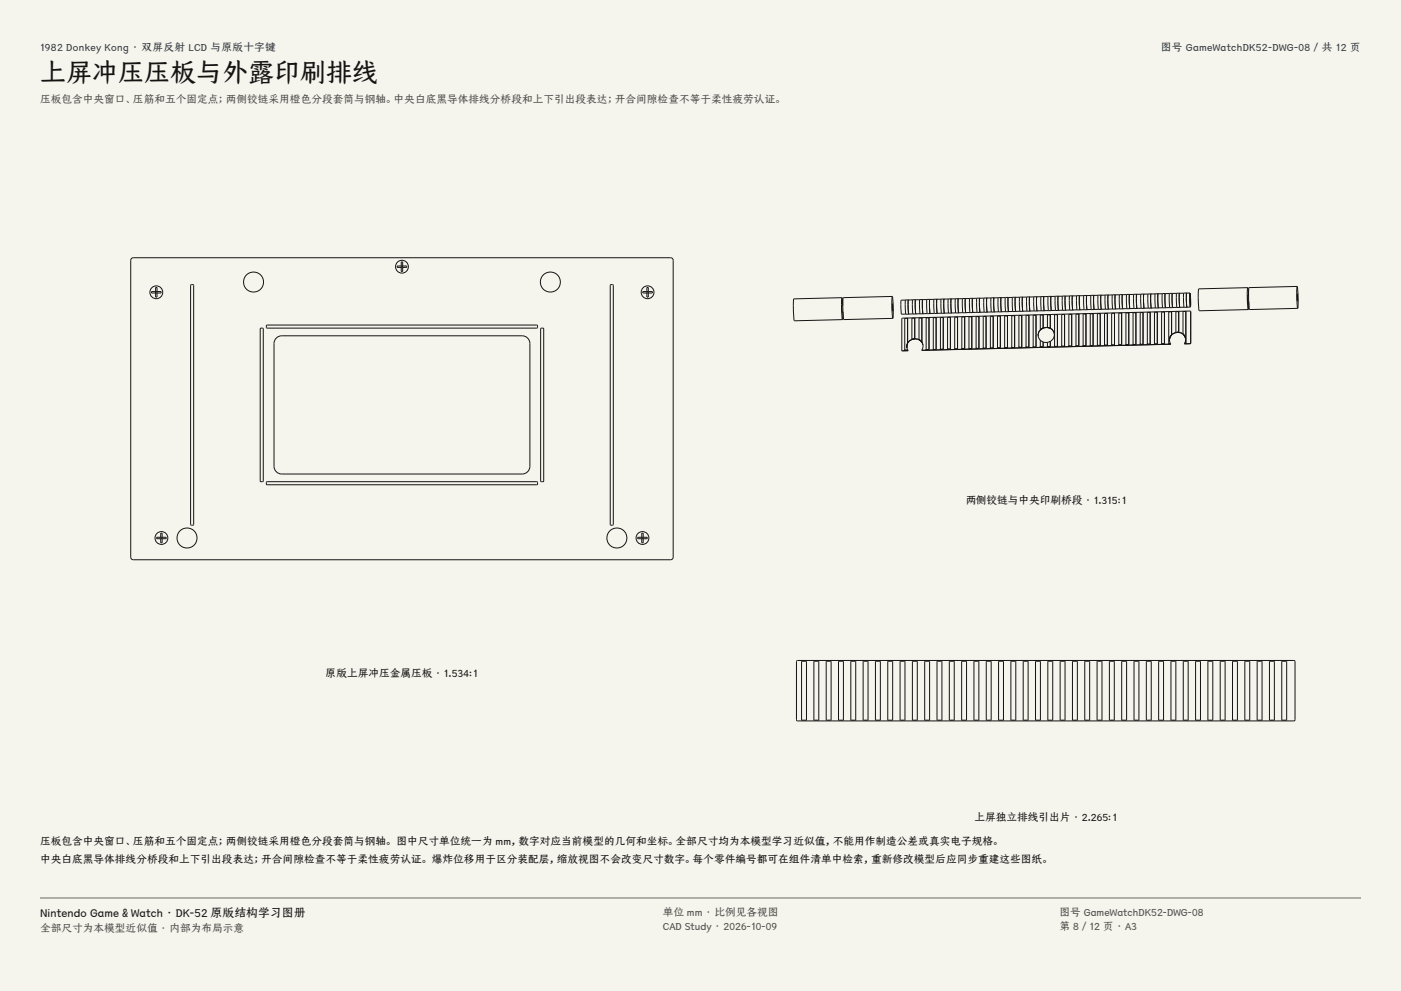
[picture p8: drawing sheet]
<svg xmlns="http://www.w3.org/2000/svg" width="420mm" height="297mm" viewBox="0 0 420 297" stroke-linecap="round" stroke-linejoin="round" font-family="sans-serif">
<g fill="#f5f4ed">
<path d="M0 0h420v297h-420z"/>
<path d="M12 12h396v275h-396z"/>
</g>
<g fill="none" stroke="#141413" stroke-width=".3">
<path d="M39.4 77.5l.6-.3 161.3 .1 .5 .7-.1 89.3-.7 .5-161.3-.1-.5-.7v-89zM119.1 79.7h2.8v.4h-2.8zM120.3 78.5h.4v2.9h-.4zM45.4 87.4h2.9v.4h-2.9zM46.6 86.2h.5v2.8h-.5zM57.2 85.4l.6-.1 .3 .2v71.7l-.3 .2-.7-.2zM78.1 98.4l.6-.1 .2 .3v45.5l-.2 .3-.7-.3zM79.9 97.5l81-.1 .3 .7-.3 .2h-80.8l-.3-.2zM162.1 98.4l.7-.1 .2 .3v45.5l-.2 .3-.7-.3zM183 85.4l.6-.1 .3 .2v71.7l-.3 .2-.7-.2zM192.7 87.4h2.9v.4h-2.9zM193.9 86.2h.5v2.8h-.5z"/>
<path d="M252.4 89.2l-.1 3 .3 3.6M252.4 89.2l.3 2.3h-.3M252.4 89.2l-14.4 .4-.2 3 .3 3.5 14.5-.3M252.5 93.5h.2l-.1 2.3M252.5 91.5v2M267.5 88.8l-.1 3.5 .3 3.1M267.5 88.8l.3 2.8-.1 3.8M267.5 88.8l-14.7 .4-.1 3.5 .3 3.1 14.7-.4M267.5 91l.1 2.2zM271.3 95.4l-.1 9.5M271.5 89.9l.1 4.3M272.1 95.4h.1"/>
<path d="M272.1 95.4v7.5M272.3 89.9l.1 4.2M272.3 89.9h.1M272.4 94.1l-.8 .1M272.4 94.1h.1M273.4 95.4v6.3M273.4 95.4h.1M273.6 89.8l.1 4.2 .9 .1M273.7 94.1h-1.3M274.2 95.4h-.8M274.2 95.4h.1M274.2 95.4v6.1"/>
<path d="M274.4 89.8l.2 4.3M274.4 89.8l.1 .1M274.5 89.9l.1 4.2M274.6 94.1h.1M275.7 89.8l.1 4.3M275.8 94l-1.3 .1M276.3 95.3l-.8 .1v6.4M276.4 95.3h.1M276.4 95.3v7.3M276.5 91.1l.2 2.9M276.6 89.8l-.1 1.3M276.7 94l-.9 .1"/>
<path d="M276.7 94h.1M277.9 89.7l.1 4.3M278 94h-1.3M278.5 95.3h-.9v9.5M278.5 95.3h.1M278.5 95.3v9.5M278.6 91.1l.2 2.9M278.7 89.7h.1M278.7 89.7l-.1 1.4M278.8 94h-.8M278.8 94h.1M280 89.7l.1 4.1 .9 .1"/>
<path d="M280.1 93.9l-1.3 .1M280.6 95.2h-.8v9.5M280.6 95.2h.1M280.6 95.2v9.5h-.8M280.8 91l.2 2.9M280.9 89.7h.1M280.9 89.7l-.1 1.3M281 93.9h.1M281.9 95.2v9.5M282 95.2h-.1M282.2 89.6l.1 4.3M282.2 93.9h-1.2"/>
<path d="M282.7 95.1l-.7 .1M282.8 95.2h.1M282.8 95.2v9.4M282.9 91l.2 2.9M283 89.6h.1M283 89.6l-.1 1.4M283.1 93.9h.1M283.1 93.9h-.8M284.3 89.6l.1 4.3 49.2-1.3M284.4 93.8h-1.3M284.9 95.1h-.8v9.5M284.9 95.1h.1"/>
<path d="M284.9 95.1v9.5M285.1 89.6l.1 4.2M285.1 89.6h.1M285.3 93.8h-.1M286.4 89.5l.1 4.3M287 95l-.8 .1v9.5M287.1 95.1h.1M287.1 95.1v9.4M287.2 90.8l.2 3M287.3 89.5h.1M287.3 89.5l-.1 1.4M287.3 89.5l-.1 1.3"/>
<path d="M287.4 93.7v.1M288.6 89.5l.1 4.2M289.2 95h-.9v9.5M289.2 95h.1M289.2 95v9.5h-.8M289.4 89.5l.1 4.2M289.4 89.5h.1M289.5 93.7h.1M290.5 95v9.5M290.5 95h.1M290.7 89.4l.1 4.3M291.3 94.9l-.8 .1"/>
<path d="M291.3 95h.1M291.3 95v9.4M291.6 89.4l.1 4.3M291.6 89.4h.1M291.7 93.7h.1M292.8 89.4l.2 4.2M293.4 94.9h-.8v9.5M293.5 94.9h.1M293.5 94.9v9.5h-.8M293.6 90.7l.2 2.9M293.7 89.4l-.1 1.3M293.8 93.6h.1"/>
<path d="M294.8 94.9v9.4M294.8 94.8v.1M295 89.3l.1 4.3M295.6 94.8h-.8M295.6 94.9h.1M295.6 94.9v9.4M295.7 90.6l.2 3M295.8 89.3h.1M295.8 89.3l-.1 1.3M295.9 89.3l-.2 1.3M296 93.5l-.1 .1M297.1 89.3l.1 4.2"/>
<path d="M297.7 94.8h-.8v9.5M297.8 94.8h.1M297.8 94.8v9.5h-.9M297.9 90.6l.2 2.9M298 89.2l-27.9 .8 .1 4 1.3 .1M298 89.2v.1M298 89.2l-.1 1.4M298.1 93.5h.1M299.2 89.2l-1.2 .1M299.9 94.7l-.9 .1v9.4M299.9 94.7v.1M299.9 94.8v9.4"/>
<path d="M300 90.5l.2 3M300 90.5l.2 2.9M300.1 89.2l-.1 1.3M300.1 89.2l-.9 .1 .2 4.2M300.1 89.2h.1M300.2 93.4v.1M301.4 89.2h-1.3M302 94.7h-.8v9.5M302 94.7h.1M302 94.7v9.5M302.2 90.5l.2 2.9M302.3 89.1v.1"/>
<path d="M302.3 89.1l-.1 1.4M302.3 89.1l-.9 .2 .1 4.1M302.3 89.2h.1M302.3 89.2l-.1 1.3M302.4 93.4h.1M303.5 89.1l-1.3 .1M303.5 89.1l.1 4.3M304.1 94.6l-.8 .1v9.4M304.2 94.6h.1M304.2 94.6v9.5M304.3 90.4l.2 2.9M304.4 89.1h.1"/>
<path d="M304.4 89.1l-.1 1.3M304.4 89.1h-.9M304.5 93.3h.1M305.5 94.6v9.5M305.5 94.6h.1M305.7 89.1h-1.3M306.3 94.6h-.8M306.3 94.6h.1M306.3 94.6v9.5M306.5 89l.1 4.3M306.5 89l.1 .1M306.5 89l-.9 .1 .2 4.2"/>
<path d="M306.6 93.3h.1M307.8 89l-1.3 .1M308.4 94.5l-.8 .1v9.4M308.4 94.5h.1M308.4 94.5v9.5l-.8 .1M308.7 89l.1 4.2M308.7 89l-.9 .1 .1 4.2M308.7 89h.1M308.8 93.2h.1M309.7 94.5v9.5M309.8 94.5h-.1M309.9 89h-1.2"/>
<path d="M310.6 94.5h-.8M310.6 94.5h.1M310.6 94.5v9.5M310.8 88.9l.1 4.3M310.8 88.9v.1M310.8 88.9l-.9 .1 .2 4.2M310.9 93.2h.1M311.9 98.9h.1M312.1 88.9l-1.3 .1M312.1 88.9l.1 4.3M312.7 94.4l-.8 .1v4.4M312.7 94.4h.1"/>
<path d="M312.7 98.3l-.8 .6M312.7 94.4v3.9M312.7 98.3h.1M312.9 90.2l.2 2.9M312.9 88.9h.1M312.9 88.9v1.3M312.9 88.9h-.8M313.1 93.1h.1M314 98.1l.9 .3M314 98.1h.1M314.2 88.9h-1.3M314.8 94.4h-.8v3.7"/>
<path d="M314.9 94.4h.1M314.9 94.4v4M314.9 98.4h.1M315 90.2l.2 2.9M315.1 88.8h.1M315.1 88.8l-.1 1.4M315.1 88.8l-.9 .1 .1 4.2M315.2 93.1h.1M316.4 88.8h-1.3M316.4 88.8l.1 4.3M317 94.3l-.9 .1v9.4M317 94.3h.1"/>
<path d="M317 94.3v9.5h-.8M317.1 90.1l.2 2.9M317.2 88.8h.1M317.2 88.8l-.1 1.3M317.2 88.8h-.8M317.4 93h-.1M318.3 94.3v9.5M318.3 94.3h.1M318.5 88.8h-1.3M318.5 88.7l.1 4.3M319.1 94.2l-.8 .1M319.1 94.3h.1"/>
<path d="M319.1 94.3v9.4l-.8 .1M319.3 90.1l.2 2.9M319.4 88.7h.1M319.4 88.7l-.1 1.4M319.4 88.7h-.9M319.5 93h.1M320.6 88.7h-1.2M321.2 94.2h-.8v9.5M321.3 94.2h.1M321.3 94.2v9.5h-.8M321.5 88.7l.1 4.2M321.5 88.7h.1"/>
<path d="M321.5 88.7l-.9 .1 .2 4.2M321.6 92.9h.1M322.8 88.7h-1.3M322.8 88.6l.1 4.3M323.4 94.1l-.8 .1v9.5M323.4 94.2h.1M323.4 94.2v9.4M323.6 90l.1 2.9M323.6 88.6h.1M323.6 88.6v1.4M323.6 88.6h-.8M323.8 92.8l-.1 .1"/>
<path d="M324.9 88.6h-1.3M324.9 88.6l.1 4.2M325.5 94.1h-.8v9.5M325.6 94.1h.1M325.6 94.1v9.5M325.8 88.6l.1 4.2M325.8 88.6h.1M325.8 88.6h-.9M325.9 92.8h.1M326.8 94.1v9.5M326.9 94.1h-.1M327 88.6h-1.2"/>
<path d="M327.7 94l-.8 .1M327.7 94.1h.1M327.7 94.1v9.4M327.9 88.5l.1 4.3M327.9 88.5l-.9 .1 .2 4.2M327.9 88.5h.1M328 92.8h.1M329.2 88.5h-1.3M329.8 94h-.8v9.5M329.8 94h.1M329.8 94v9.5M330 89.8l.2 2.9"/>
<path d="M330.1 88.4h1.2M330.1 88.4l-.1 1.4M330.1 88.4l-.9 .2 .1 4.1M330.2 92.7h.1M331.3 88.4l.2 4.3M331.9 93.9l-.8 .1v9.4M332 94h.1M332 94v9.4M332.1 89.7l.2 3M332.2 88.4h.1M332.2 88.4l-.1 1.3M332.2 88.4h-.9"/>
<path d="M332.3 92.6v.1M333.3 93.9v9.5M333.3 93.9h.1M333.5 88.4h-1.3M334.1 93.9h-.8M334.1 93.9h.1M334.1 93.9v9.5h-.8M334.2 89.7l.2 2.9M334.3 88.3l.1 .1M334.3 88.3l-.1 1.4M334.3 88.3l-.9 .2 .2 4.1M334.4 92.6h.1"/>
<path d="M334.4 92.6h-.8M335.6 88.3l.1 4.2 .9 .1M335.7 92.5l-1.3 .1M336.2 93.8l-.8 .1v9.4M336.3 93.8v.1M336.3 93.9v9.4l-.9 .1M336.4 89.6l.2 3M336.4 89.6l.2 2.9M336.5 88.3h.1M336.5 88.3l-.1 1.3M336.6 92.5v.1M337.8 88.3v4.1l.9 .1"/>
<path d="M337.8 92.5h-1.2M338.4 93.8h-.9v9.5M338.4 93.8h.1M338.4 93.8v9.5M338.5 89.6l.2 2.9M338.6 88.3h.1M338.6 88.3l-.1 1.3M338.7 92.5h.1M339.9 88.2l.1 4.2 .9 .1M340 92.4l-1.3 .1M340.5 93.7l-.8 .1v9.4M340.5 93.7h.1"/>
<path d="M340.5 93.7v.1M340.5 93.7v9.5M340.7 89.5l.2 3M340.7 89.5l.2 2.9M340.8 88.2h.1M340.8 88.2l-.1 1.3M340.9 92.4h.1M340.9 92.4v.1M341.8 93.7v9.5M341.8 93.7h.1M342 88.2l.1 4.2M342.1 92.4h-1.3"/>
<path d="M342.6 93.7h-.8M342.7 93.7h.1M342.7 93.7v9.5M342.9 88.1l.1 4.3M342.9 88.1v.1M343 92.4h-.9M343 92.4h.1M344.2 88.1v4.2h.9M344.3 92.3l-1.3 .1M344.8 93.6l-.8 .1v9.4M344.8 93.6h.1M344.8 93.6v9.5"/>
<path d="M344.8 93.6v.1M344.9 89.4l.2 2.9M345 88.1h.1M345 88.1l-.1 1.3M345.1 88.1l-.2 1.3M345.2 92.3h-.1M346.1 93.6v9.5M346.1 93.6h.1M346.3 88l.1 4.2 .9 .1M346.4 92.3h-1.3M346.9 93.6h-.8M346.9 93.6h.1"/>
<path d="M346.9 93.6v9.5M347.2 88l.1 4.3M347.2 88v.1M347.2 88.1l.1 4.2M347.3 92.3h.1M348.5 88v4.1l.9 .1M348.5 92.2l-1.2 .1M349.1 93.5l-.9 .1v9.4M349.1 93.5h.1M349.1 93.5v9.5l-.8 .1M349.2 89.3l.2 2.9M349.3 88h.1"/>
<path d="M349.3 88l-.1 1.3M349.4 92.2h.1M350.6 87.9l.1 4.3M350.7 92.2h-1.3M351.2 93.5h-.8v9.5M351.2 93.5h.1M351.2 93.5v6.9M351.4 89.3l.2 2.9M351.4 87.9l.1 .1M351.4 87.9v1.4M351.6 92.2h-.9M351.6 92.2h.1"/>
<path d="M352.7 87.9l.1 4.1 .9 .1M352.8 92.1l-1.3 .1M353.3 93.4l-.8 .1v6.1M353.4 93.4h.1M353.4 99.6h-.9M353.4 93.4v6.2M353.4 99.6h.1M353.5 89.2l.2 2.9M353.6 87.9h.1M353.6 87.9l-.1 1.3M353.7 92.1h.1M354.6 93.4v6.7"/>
<path d="M354.7 93.4h-.1M354.9 87.8l.1 4.3M355 92.1h-1.3M355.5 93.3l-.8 .1M355.5 93.4h.1M355.5 93.4v9.4l-.4 .1M355.6 89.2l.2 2.9M355.7 87.8l-.1 1.4M355.7 87.8h.1M355.8 92.1h-.8M355.8 92.1h.1M355.9 92.1h-.1"/>
<path d="M356.8 87.8l.1 4.2M356.8 87.8l-22.5 .6M356.8 87.9l.1 4zM356.9 92l-1.1 .1M357 93.4l-.2-.2-86.3 2.1-.2 .2 .1 9.5M357 93.4h.1M357 93.4v9.4M374 86.2l-.1 3.5 .3 3.1M374 86.2l.3 2.3h-.2M374 86.2l-14.7 .4-.1 3.5 .3 3 14.7-.3M374.1 90.5h.2l-.1 2.3M374.1 88.5l.1 2"/>
<path d="M388.9 85.8l-.2 3 .3 3.6M388.9 85.8l.3 3.3-.2 3.3M388.9 85.8l-14.5 .4-.1 3 .3 3.6 14.4-.4M388.9 88l.1 2.2zM82.8 101.3l1-.6 .6-.1h72.2a2.3 2.3 0 0 1 2.3 2.3v36.9a2.3 2.3 0 0 1-2.3 2.3h-72.2a2.3 2.3 0 0 1-2.3-2.3v-36.9l.1-.6zM270.4 105l.1 .1M270.4 105h.1M270.4 105l.2 .2M271.2 104.9h.1M271.9 104.2a2.4 2.4 0 0 1 2.6-2.7 2.4 2.4 0 0 1 2 3.2l-.2 .3M272.1 104.9l-.8 .1M272.1 102.9l-.2 1 .2 .9"/>
<path d="M272.1 104.9h.1M272.1 104.8v.1M272.1 102.9h.1M272.1 104.8h.1M272.1 104.8l.2 .3h-1.8M272.1 102.9l-.2 1.3M273.4 101.7h.1M274.2 101.5l-.8 .2M274.2 101.5h.1M275.5 101.8l.9 .8M275.5 101.8h.1M276.3 105h.1"/>
<path d="M276.4 102.6h.1M276.7 103.4a2.44 2.44 0 0 0-2.8-1.8 2.44 2.44 0 0 0-2 2.6M277.6 104.8h.1M278.5 104.8h-.8M278.5 104.7v.1M279.8 104.7h.1M281.9 104.7h.1M282.7 104.7h-.7M282.8 104.6l-.1 .1M284.1 104.6h.1M284.9 104.6h-.8M284.9 104.6h.1"/>
<path d="M286.2 104.6h.1M287 104.6h-.8M287.1 104.5l-.1 .1M288.3 104.5h.1M290.5 104.5h.1M291.3 104.5h-.8M291.3 104.4v.1M292.6 104.4h.1M294.8 104.3h.1M294.8 104.3v.1M295.6 104.3v.1M295.6 104.3l-.8 .1"/>
<path d="M296.9 104.3h.1M299 104.2h.1M299 104.2v.1M299.9 104.3h-.8M299.9 104.2h.1M301.2 104.2h.1M302 104.2h-.8M302 104.2h.1M303.3 104.1h.1M304.1 104.2h-.8M304.2 104.1h-.1M304.2 104.1l-.1 .1"/>
<path d="M305.5 104.1h.1M306.3 104.1h-.8M306.3 104.1h.1M307.6 104h.1M309.7 104h.1M310.6 104h.1M310.6 104h-.8M311.9 102a2.34 2.34 0 0 1 1.4-3.8 2.34 2.34 0 0 1 2.6 3.1l-1 1M311.9 103.9h.1M312.7 103.9l-.8 .1M312.7 102.5l-.8-.6v2M312.7 103.9h.1"/>
<path d="M312.7 102.5v1.4M312.7 102.5h.1M312.7 102.5l1.3 .1M314 103.9h.1M314 102.6v1.3M314.8 103.9h-.8M314.9 102.3l-.9 .3M314.9 103.8l-.1 .1M314.9 102.3v1.6M314.9 102.3h.1M316.1 103.8h.1M318.3 103.8h.1"/>
<path d="M320.4 103.7h.1M322.6 103.7h.1M323.4 103.7h-.8M323.4 103.6v.1M324.7 103.6h.1M325.5 103.6h-.8M325.6 103.6h-.1M326.8 103.6h.1M327.7 103.6h-.8M327.7 103.5v.1M329 103.5h.1M329.8 103.5h-.8"/>
<path d="M329.8 103.5h.1M331.1 103.4v.1M331.1 103.5h.1M332 103.4l-.1 .1M332 103.4l-.8 .1M333.3 103.4h.1M335.4 103.3h.1M335.4 103.3v.1M337.5 103.3h.1M338.4 103.3h-.8M338.4 103.3h.1M339.7 103.2h.1"/>
<path d="M340.5 103.2l-.8 .1M340.5 103.2h.1M340.5 103.2v.1M341.8 103.2h.1M342.6 103.2h-.8M342.7 103.2h-.1M344 103.1h.1M344.8 103.1l-.8 .1M346.1 103.1h.1M346.9 103.1h-.8M346.9 103.1h.1M348.2 103h.1"/>
<path d="M350.4 103h.1M350.6 102.3l.3 .7M350.9 103l.1 .1M350.9 103h.1M350.9 103h-.5M351 103.1l-74.7 1.9M351.2 100.4l-.6 1.1v.8M351.2 100.4h.1M354.6 100.1l.8 1.3M354.6 100.1h.1M355.1 103v.1M355.1 102.9h.1"/>
<path d="M355.1 102.9v.1M355.4 101.4l-.3 1.5M355.4 101.4a2.44 2.44 0 0 0-2.8-1.8 2.44 2.44 0 0 0-2 2.7M355.4 101.4a2.44 2.44 0 0 0-2.8-1.7 2.44 2.44 0 0 0-2 2.6M357 102.8l-.2 .2M357 102.8l-.2 .2h-1.7M48.2 159.8h.4v2.9h-.4zM79.9 144.4h81l.3 .7-.3 .2h-80.8l-.3-.2zM192.4 159.8h.4v2.9h-.4zM47 161h2.8v.5h-2.8zM191.2 161h2.8v.5h-2.8zM238.8 198.1l.3-.2h148.8l.3 .4v17.4l-.3 .4h-148.8l-.3-.4z"/>
<path d="M240.3 198.2h1.5l-.1 17.6h-1.4zM244 198.2h1.5l-.1 17.6h-1.4zM247.7 198.2h1.5l-.1 17.6h-1.4zM251.4 198.2h1.4v17.6h-1.4zM255.1 198.2h1.4v17.6h-1.4zM258.8 198.2h1.4v17.6h-1.4zM262.5 198.2h1.4v17.6h-1.5zM266.2 198.2h1.4v17.6h-1.5zM269.8 198.2h1.5l-.1 17.6h-1.4zM273.5 198.2h1.5l-.1 17.6h-1.4zM277.2 198.2h1.5l-.1 17.6h-1.4zM280.9 198.2h1.5l-.1 17.6h-1.4z"/>
<path d="M284.6 198.2h1.5l-.1 17.6h-1.4zM288.3 198.2h1.5l-.1 17.6h-1.4zM292 198.2h1.4v17.6h-1.4zM295.7 198.2h1.4v17.6h-1.4zM299.4 198.2h1.4v17.6h-1.4zM303.1 198.2h1.4v17.6h-1.5zM306.8 198.2h1.4v17.6h-1.5zM310.4 198.2h1.5l-.1 17.6h-1.4zM314.1 198.2h1.5l-.1 17.6h-1.4zM317.8 198.2h1.5l-.1 17.6h-1.4zM321.5 198.2h1.5l-.1 17.6h-1.4zM325.2 198.2h1.5l-.1 17.6h-1.4z"/>
<path d="M328.9 198.2h1.5l-.1 17.6h-1.4zM332.6 198.2h1.5l-.1 17.6h-1.4zM336.3 198.2h1.4v17.6h-1.4zM340 198.2h1.4v17.6h-1.4zM343.7 198.2h1.4v17.6h-1.4zM347.4 198.2h1.4v17.6h-1.5zM351.1 198.2h1.4v17.6h-1.5zM354.7 198.2h1.5l-.1 17.6h-1.4zM358.4 198.2h1.5l-.1 17.6h-1.4zM362.1 198.2h1.5l-.1 17.6h-1.4zM365.8 198.2h1.5l-.1 17.6h-1.4zM369.5 198.2h1.5l-.1 17.6h-1.4z"/>
<path d="M373.2 198.2h1.5l-.1 17.6h-1.4zM376.9 198.2h1.4v17.6h-1.4zM380.6 198.2h1.4v17.6h-1.4zM384.3 198.2h1.4v17.6h-1.4z"/>
<circle cx="120.5" cy="79.9" r="1.92"/>
<circle cx="46.9" cy="87.6" r="1.92"/>
<circle cx="76" cy="84.5" r="3"/>
<circle cx="165" cy="84.5" r="3"/>
<circle cx="194.1" cy="87.6" r="1.92"/>
<circle cx="272.1" cy="95.4" r=".03"/>
<circle cx="274.2" cy="95.4" r=".03"/>
<circle cx="276.3" cy="95.3" r=".03"/>
<circle cx="278.5" cy="95.3" r=".03"/>
<circle cx="280.6" cy="95.2" r=".03"/>
<circle cx="282.7" cy="95.2" r=".03"/>
<circle cx="284.9" cy="95.1" r=".03"/>
<circle cx="287" cy="95.1" r=".03"/>
<circle cx="289.2" cy="95" r=".03"/>
<circle cx="291.3" cy="95" r=".03"/>
<circle cx="293.4" cy="94.9" r=".03"/>
<circle cx="295.6" cy="94.9" r=".03"/>
<circle cx="297.7" cy="94.8" r=".03"/>
<circle cx="299.9" cy="94.8" r=".03"/>
<circle cx="302" cy="94.7" r=".03"/>
<circle cx="304.1" cy="94.6" r=".03"/>
<circle cx="306.3" cy="94.6" r=".03"/>
<circle cx="308.4" cy="94.5" r=".03"/>
<circle cx="310.6" cy="94.5" r=".03"/>
<circle cx="312.7" cy="94.4" r=".03"/>
<circle cx="314.8" cy="94.4" r=".03"/>
<circle cx="317" cy="94.3" r=".03"/>
<circle cx="319.1" cy="94.3" r=".03"/>
<circle cx="321.2" cy="94.2" r=".03"/>
<circle cx="323.4" cy="94.2" r=".03"/>
<circle cx="325.5" cy="94.1" r=".03"/>
<circle cx="327.7" cy="94.1" r=".03"/>
<circle cx="329.8" cy="94" r=".03"/>
<circle cx="331.9" cy="94" r=".03"/>
<circle cx="334.1" cy="93.9" r=".03"/>
<circle cx="336.2" cy="93.9" r=".03"/>
<circle cx="338.4" cy="93.8" r=".03"/>
<circle cx="340.5" cy="93.7" r=".03"/>
<circle cx="342.6" cy="93.7" r=".03"/>
<circle cx="344.8" cy="93.6" r=".03"/>
<circle cx="346.9" cy="93.6" r=".03"/>
<circle cx="349.1" cy="93.5" r=".03"/>
<circle cx="351.2" cy="93.5" r=".03"/>
<circle cx="353.3" cy="93.4" r=".03"/>
<circle cx="355.5" cy="93.4" r=".03"/>
<circle cx="271.3" cy="104.9" r=".03"/>
<circle cx="277.7" cy="104.8" r=".03"/>
<circle cx="279.8" cy="104.7" r=".03"/>
<circle cx="282" cy="104.7" r=".03"/>
<circle cx="284.1" cy="104.6" r=".03"/>
<circle cx="286.2" cy="104.6" r=".03"/>
<circle cx="288.4" cy="104.5" r=".03"/>
<circle cx="290.5" cy="104.5" r=".03"/>
<circle cx="292.7" cy="104.4" r=".03"/>
<circle cx="294.8" cy="104.3" r=".03"/>
<circle cx="294.8" cy="104.4" r=".03"/>
<circle cx="296.9" cy="104.3" r=".03"/>
<circle cx="299.1" cy="104.2" r=".03"/>
<circle cx="301.2" cy="104.2" r=".03"/>
<circle cx="303.3" cy="104.1" r=".03"/>
<circle cx="303.4" cy="104.1" r=".03"/>
<circle cx="305.5" cy="104.1" r=".03"/>
<circle cx="307.6" cy="104" r=".03"/>
<circle cx="309.8" cy="104" r=".03"/>
<circle cx="311.9" cy="103.9" r=".03"/>
<circle cx="314" cy="103.9" r=".03"/>
<circle cx="316.2" cy="103.8" r=".03"/>
<circle cx="318.3" cy="103.8" r=".03"/>
<circle cx="320.5" cy="103.7" r=".03"/>
<circle cx="322.6" cy="103.7" r=".03"/>
<circle cx="324.7" cy="103.6" r=".03"/>
<circle cx="326.9" cy="103.6" r=".03"/>
<circle cx="329" cy="103.5" r=".03"/>
<circle cx="331.2" cy="103.4" r=".03"/>
<circle cx="331.2" cy="103.5" r=".03"/>
<circle cx="333.3" cy="103.4" r=".03"/>
<circle cx="335.4" cy="103.3" r=".03"/>
<circle cx="337.6" cy="103.3" r=".03"/>
<circle cx="339.7" cy="103.2" r=".03"/>
<circle cx="341.8" cy="103.2" r=".03"/>
<circle cx="341.9" cy="103.2" r=".03"/>
<circle cx="344" cy="103.1" r=".03"/>
<circle cx="346.1" cy="103.1" r=".03"/>
<circle cx="348.3" cy="103" r=".03"/>
<circle cx="350.4" cy="103" r=".03"/>
<circle cx="48.4" cy="161.2" r="1.92"/>
<circle cx="56.1" cy="161.2" r="3"/>
<circle cx="184.9" cy="161.2" r="3"/>
<circle cx="192.6" cy="161.2" r="1.92"/>
</g>
<path d="M12 269.3h396zM12 269h396v.3h-396z" fill-rule="evenodd" fill="#504e49"/>
<text font-size="7.8" fill="#141413" x="12" y="24.7">上屏冲压压板与外露印刷排线</text>
<text font-size="3.5" fill="#141413" x="12" y="274.9">Nintendo Game &amp; Watch · DK-52 原版结构学习图册</text>
<g font-size="3.2" fill="#1b365d">
<text x="12" y="15.3">1982 Donkey Kong · 双屏反射 LCD 与原版十字键</text>
<text x="348" y="15.3">图号 GameWatchDK52-DWG-08 / 共 12 页</text>
</g>
<g font-size="3.2" fill="#504e49">
<text x="12" y="30.9">压板包含中央窗口、压筋和五个固定点；两侧铰链采用橙色分段套筒与钢轴。中央白底黑导体排线分桥段和上下引出段表达；开合间隙检查不等于柔性疲劳认证。</text>
<text x="198.7" y="274.5">单位 mm · 比例见各视图</text>
<text x="317.6" y="274.5">图号 GameWatchDK52-DWG-08</text>
<text x="12" y="279.3">全部尺寸为本模型近似值 · 内部为布局示意</text>
<text x="198.7" y="278.8">CAD Study · 2026-10-09</text>
<text x="317.6" y="278.8">第 8 / 12 页 · A3</text>
</g>
<g font-size="3.2" fill="#141413">
<text x="289.3" y="151">两侧铰链与中央印刷桥段 · 1.315:1</text>
<text x="97.7" y="203">原版上屏冲压金属压板 · 1.534:1</text>
<text x="292.1" y="246">上屏独立排线引出片 · 2.265:1</text>
<text x="12" y="253.3">压板包含中央窗口、压筋和五个固定点；两侧铰链采用橙色分段套筒与钢轴。 图中尺寸单位统一为 mm，数字对应当前模型的几何和坐标。全部尺寸均为本模型学习近似值，不能用作制造公差或真实电子规格。</text>
<text x="12" y="258.6">中央白底黑导体排线分桥段和上下引出段表达；开合间隙检查不等于柔性疲劳认证。 爆炸位移用于区分装配层，缩放视图不会改变尺寸数字。每个零件编号都可在组件清单中检索，重新修改模型后应同步重建这些图纸。</text>
</g>
</svg>
